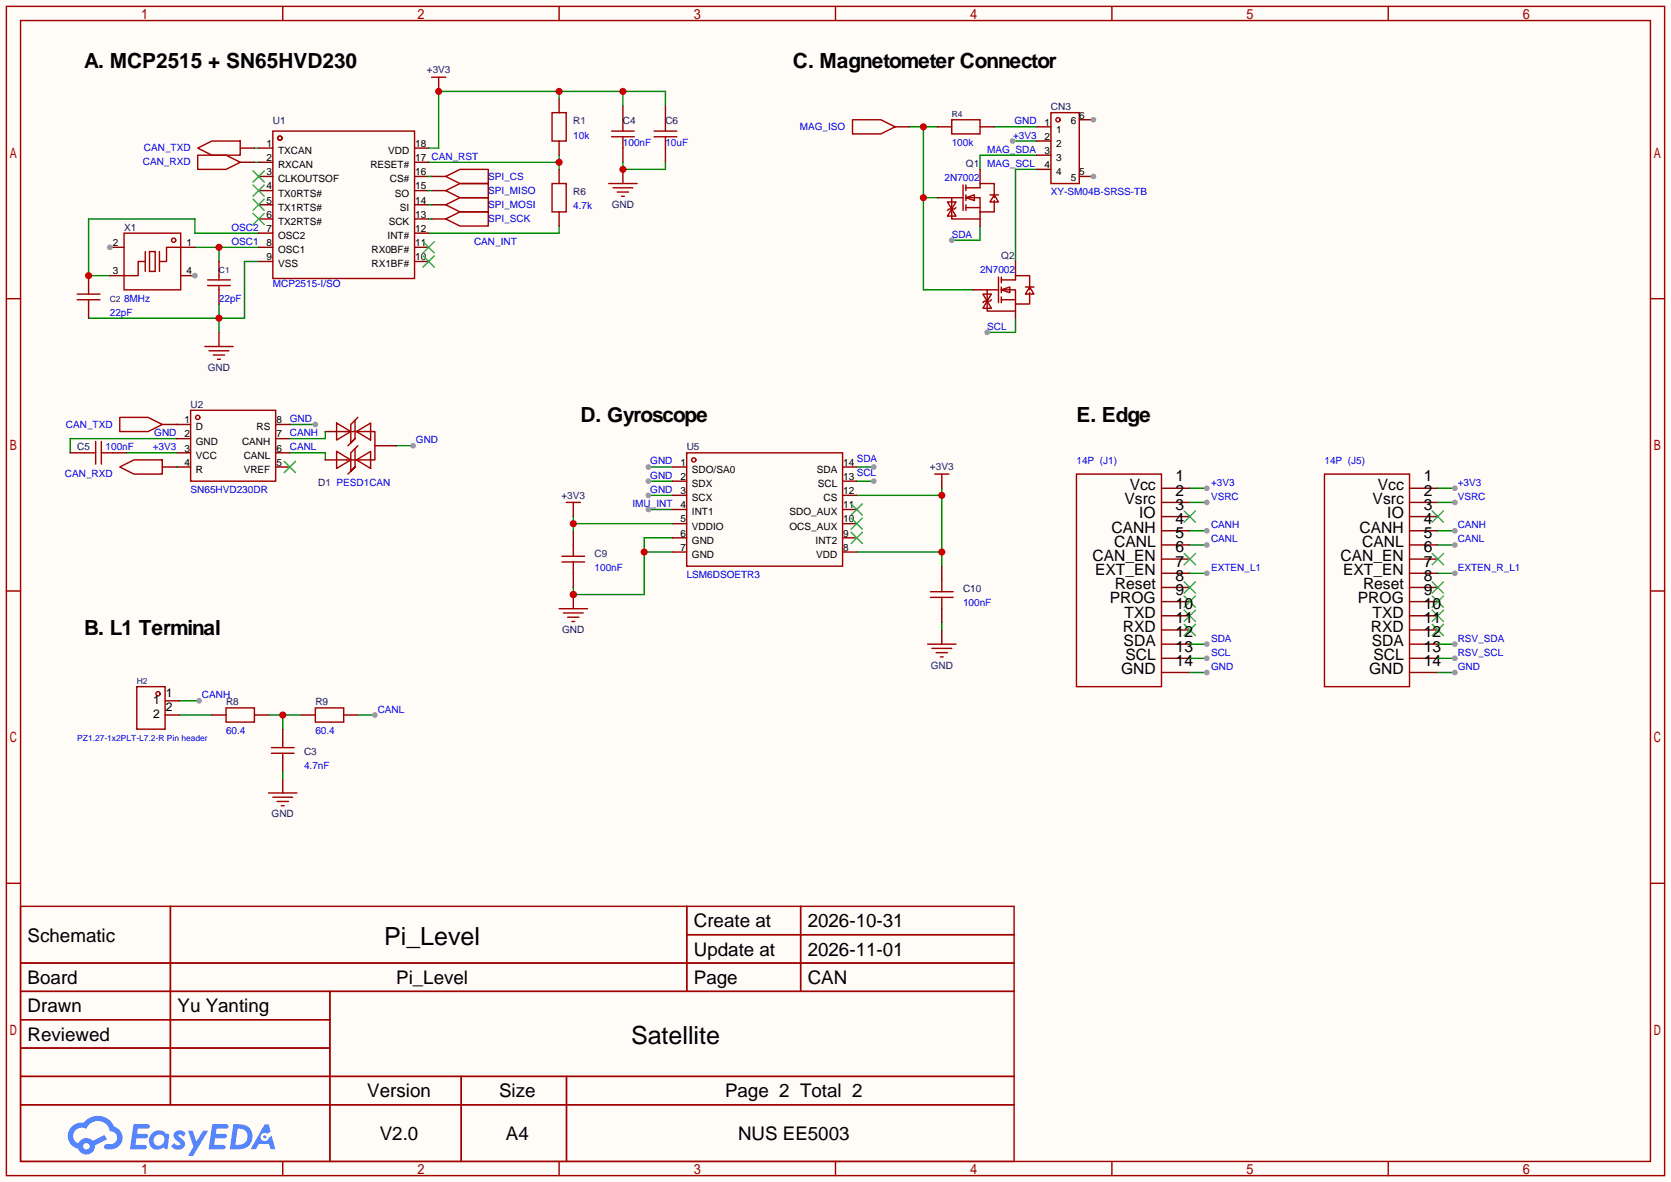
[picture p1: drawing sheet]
<svg xmlns="http://www.w3.org/2000/svg" width="299mm" height="212mm" viewBox="0 0 299 212" stroke-linecap="round" stroke-linejoin="round" font-family="sans-serif">
<path d="M0 0h299.5v211.8h-299.5z" fill="#fffcf7"/>
<g fill="none" stroke="#a10000" stroke-width=".25">
<path d="M1.1 1.1h297.2v209.6h-297.2zM3.7 3.7h292.1v204.5h-292.1zM50.7 1.1v2.6M100.2 1.1v2.6M149.7 1.1v2.6M199.3 1.1v2.6M248.8 1.1v2.6M1.1 53.5h2.6M295.8 53.5h2.5M1.1 105.9h2.6M295.8 105.9h2.5M1.1 158.3h2.6"/>
<path d="M295.8 158.3h2.5M3.7 162.4h178v45.8h-178zM3.7 172.6h178M3.7 177.7h178M30.5 162.4v35.6M59.1 177.7v30.5M123.1 162.4v15.3M123.1 167.5h58.6M143.5 162.4v15.3M3.7 182.8h55.4M3.7 192.9h178M3.7 187.8h55.4"/>
<path d="M3.7 198h178M82.7 192.9v15.3M101.5 192.9v15.3M50.7 208.2v2.5M100.2 208.2v2.5M149.7 208.2v2.5M199.3 208.2v2.5M248.8 208.2v2.5"/>
</g>
<g fill="#5487ff">
<path d="M31.4 202.8a1.3 1.3 0 0 1 1.9 .3l-.4 .6a.54 .54 0 0 0-1-.2l.2 .2a1.58 1.58 0 0 1 1 1.6 1.43 1.43 0 0 1-2.4 .1l.5-.6a.64 .64 0 0 0 .5 .5 .64 .64 0 0 0 .6-.3l-.1-.2a1.6 1.6 0 0 1-1.1-1.6z"/>
<path d="M33.7 202.7h.8l.7 1.9 1.2-1.9h.9l-2.7 4.5h-.9l1-1.7z"/>
<path d="M23.9 201.5h1.7a1.31 1.31 0 0 1 1.2 .2 .4 .4 0 0 1-.4 .6h-1.7l-.1 .9h1.6a.4 .4 0 0 1 .3 .4 .4 .4 0 0 1-.4 .4h-1.7l-.1 1.2h.8a1.23 1.23 0 0 1 1.2 .2 .39 .39 0 0 1-.4 .6h-2.6z"/>
<path d="M38 201.5h1.7a1.32 1.32 0 0 1 1.2 .2 .39 .39 0 0 1-.3 .6h-1.8l-.1 .9h1.6a.4 .4 0 0 1 .4 .4 .4 .4 0 0 1-.5 .4h-1.6l-.2 1.2h.8a1.23 1.23 0 0 1 1.2 .2 .39 .39 0 0 1-.4 .6h-2.6z"/>
<path d="M47.4 201.5h.8l.3 1.3-.6 .4a.75 .75 0 0 0-1.1 .3 .75 .75 0 0 0 .4 1 .75 .75 0 0 0 1-.6l.5-.3 .6 2.4h-.8l-.3-1h-1.8l-.5 1h-1z"/>
<path d="M41.8 201.5l-.6 4.5h1.4a2.27 2.27 0 0 0 2.7-2.3 2.27 2.27 0 0 0-2.7-2.2zM42.6 202.3a1.5 1.5 0 0 1 1.8 1.5 1.5 1.5 0 0 1-1.9 1.4h-.3z"/>
<path d="M27.2 203.1a1.62 1.62 0 0 0-.4 2.1 1.62 1.62 0 0 0 2.1 .7l.3-.3 .4 .3 .4 .1 .3-2.5-.1-.3h-.5a1.58 1.58 0 0 0-2.5-.1zM27.8 203.6a.98 .98 0 0 1 1.6 .2 .98 .98 0 0 1-.6 1.5 .94 .94 0 0 1-1.2-.4 .94 .94 0 0 1 .2-1.3z"/>
<path d="M12.9 201.9a2.37 2.37 0 0 0 1.1 4 1.54 1.54 0 0 0 1.8 1 1.54 1.54 0 0 0 1.2-1.6l2.2-1.1-.5-.8-2.1 1.1a1.57 1.57 0 0 0-2.6 .4 1.5 1.5 0 0 1-.7-2.1 1.5 1.5 0 0 1 2.2-.5 2.23 2.23 0 0 1 2.3-1.4 2.23 2.23 0 0 1 1.9 1.8 1.16 1.16 0 0 1 1.3 1.1 1.16 1.16 0 0 1-1.1 1.3h-.7a.47 .47 0 0 0-.6 .3 .47 .47 0 0 0 .5 .6 2.23 2.23 0 0 0 2.2-.7 2.23 2.23 0 0 0 .5-2.3 2.16 2.16 0 0 0-1.3-1.1 3.2 3.2 0 0 0-5.5-.7l-1.1 .1zM14.9 205.4a.6 .6 0 0 1 1.2 0 .6 .6 0 0 1-1.2 0z"/>
<circle cx="47.4" cy="203.8" r=".28"/>
</g>
<path d="M192.9 85h15.3v38.1h-15.3zM237.4 85h15.2v38.1h-15.2z" fill="none" stroke="#a10000" stroke-width=".25"/>
<g fill="none" stroke="#870000" stroke-width=".25">
<path d="M208.2 87.5h5M208.2 90h5M208.2 92.6h5M208.2 95.1h5M208.2 97.7h5M252.6 87.5h5.1M252.6 90h5.1M252.6 92.6h5.1M252.6 95.1h5.1M252.6 97.7h5.1M208.2 100.2h5M208.2 102.7h5"/>
<path d="M208.2 105.3h5M208.2 107.8h5M208.2 110.4h5M208.2 112.9h5M208.2 115.4h5M208.2 118h5M252.6 100.2h5.1M252.6 102.7h5.1M252.6 105.3h5.1M252.6 107.8h5.1M252.6 110.4h5.1M252.6 112.9h5.1"/>
<path d="M252.6 115.4h5.1M252.6 118h5.1M208.2 120.5h5M252.6 120.5h5.1"/>
</g>
<g fill="none" stroke="#3c3" stroke-width=".25">
<path d="M212.2 91.6l2 2M212.2 99.2l2 2M214.2 91.6l-2 2M214.2 99.2l-2 2M256.7 91.6l2 2M256.7 99.2l2 2M258.7 91.6l-2 2M258.7 99.2l-2 2M212.2 104.3l2 2M212.2 106.8l2 2M212.2 109.3l2 2.1M212.2 111.9l2 2"/>
<path d="M214.2 104.3l-2 2M214.2 106.8l-2 2M214.2 109.3l-2 2.1M214.2 111.9l-2 2M256.7 104.3l2 2M256.7 106.8l2 2M256.7 109.3l2 2.1M256.7 111.9l2 2M258.7 104.3l-2 2M258.7 106.8l-2 2M258.7 109.3l-2 2.1M258.7 111.9l-2 2"/>
</g>
<path d="M45.6 26.5h.8M45.6 29.1h.8M34.9 44.3h11.5M39.2 44.3v2.6M46.4 41.8h-11.5v-2.6h-19v10.2h3.8" fill="none" stroke="#008700" stroke-width=".25"/>
<circle cx="39.2" cy="44.3" r=".63" fill="#c00"/>
<path d="M39.2 54.5v5.1M46.4 46.9h-2.6v10.1h-27.9" fill="none" stroke="#008700" stroke-width=".25"/>
<circle cx="39.2" cy="57" r=".63" fill="#c00"/>
<path d="M76.8 29.1h23.4M100.2 27.8v2.6" fill="none" stroke="#008700" stroke-width=".25"/>
<circle cx="100.2" cy="29.1" r=".63" fill="#c00"/>
<path d="M100.2 40.5v1.3h-23.4M31.6 76.1h.1M31.6 78.6h-19v2.6M51.9 76.1h4.6M51.9 81.2h6.4v1.2" fill="none" stroke="#008700" stroke-width=".25"/>
<circle cx="56.5" cy="76.1" r=".51" fill="#999"/>
<path d="M32.1 125.6h3.6" fill="none" stroke="#008700" stroke-width=".25"/>
<circle cx="35.7" cy="125.6" r=".51" fill="#999"/>
<path d="M32.1 128.1h5.9M48.1 128.1h5.9M50.7 128.1v2.6" fill="none" stroke="#008700" stroke-width=".25"/>
<circle cx="50.7" cy="128.1" r=".63" fill="#c00"/>
<path d="M64.1 128.1h3.1" fill="none" stroke="#008700" stroke-width=".25"/>
<circle cx="67.2" cy="128.1" r=".51" fill="#999"/>
<path d="M71 79.9h3" fill="none" stroke="#008700" stroke-width=".25"/>
<circle cx="74" cy="79.9" r=".51" fill="#999"/>
<path d="M213.2 87.5h3.1" fill="none" stroke="#008700" stroke-width=".25"/>
<circle cx="216.3" cy="87.5" r=".51" fill="#999"/>
<path d="M213.2 90h3.1" fill="none" stroke="#008700" stroke-width=".25"/>
<circle cx="216.3" cy="90" r=".51" fill="#999"/>
<path d="M213.2 95.1h3.1" fill="none" stroke="#008700" stroke-width=".25"/>
<circle cx="216.3" cy="95.1" r=".51" fill="#999"/>
<path d="M213.2 97.7h3.1" fill="none" stroke="#008700" stroke-width=".25"/>
<circle cx="216.3" cy="97.7" r=".51" fill="#999"/>
<path d="M213.2 102.7h3.1" fill="none" stroke="#008700" stroke-width=".25"/>
<circle cx="216.3" cy="102.7" r=".51" fill="#999"/>
<path d="M213.2 115.4h3.1" fill="none" stroke="#008700" stroke-width=".25"/>
<circle cx="216.3" cy="115.4" r=".51" fill="#999"/>
<path d="M213.2 118h3.1" fill="none" stroke="#008700" stroke-width=".25"/>
<circle cx="216.3" cy="118" r=".51" fill="#999"/>
<path d="M213.2 120.5h3.1" fill="none" stroke="#008700" stroke-width=".25"/>
<circle cx="216.3" cy="120.5" r=".51" fill="#999"/>
<path d="M257.7 87.5h3" fill="none" stroke="#008700" stroke-width=".25"/>
<circle cx="260.7" cy="87.5" r=".51" fill="#999"/>
<path d="M257.7 90h3" fill="none" stroke="#008700" stroke-width=".25"/>
<circle cx="260.7" cy="90" r=".51" fill="#999"/>
<path d="M257.7 95.1h3" fill="none" stroke="#008700" stroke-width=".25"/>
<circle cx="260.7" cy="95.1" r=".51" fill="#999"/>
<path d="M257.7 97.7h3" fill="none" stroke="#008700" stroke-width=".25"/>
<circle cx="260.7" cy="97.7" r=".51" fill="#999"/>
<path d="M257.7 102.7h3" fill="none" stroke="#008700" stroke-width=".25"/>
<circle cx="260.7" cy="102.7" r=".51" fill="#999"/>
<path d="M257.7 115.4h3" fill="none" stroke="#008700" stroke-width=".25"/>
<circle cx="260.7" cy="115.4" r=".51" fill="#999"/>
<path d="M257.7 118h3" fill="none" stroke="#008700" stroke-width=".25"/>
<circle cx="260.7" cy="118" r=".51" fill="#999"/>
<path d="M257.7 120.5h3" fill="none" stroke="#008700" stroke-width=".25"/>
<circle cx="260.7" cy="120.5" r=".51" fill="#999"/>
<path d="M162.9 22.7h5.1M165.5 22.7v29.2h8.9M165.5 35.4h2.5" fill="none" stroke="#008700" stroke-width=".25"/>
<g fill="#c00">
<circle cx="165.5" cy="35.4" r=".63"/>
<circle cx="165.5" cy="22.7" r=".63"/>
</g>
<path d="M182 57v2.6h-5.1" fill="none" stroke="#008700" stroke-width=".25"/>
<circle cx="176.9" cy="59.6" r=".51" fill="#999"/>
<path d="M175.6 40.5v2.6h-5" fill="none" stroke="#008700" stroke-width=".25"/>
<circle cx="170.6" cy="43.1" r=".51" fill="#999"/>
<path d="M178.2 22.7h7.6M181.5 25.3h4.3M185.8 30.4h-3.8v16.5M185.8 27.8h-10.2v2.6" fill="none" stroke="#008700" stroke-width=".25"/>
<circle cx="181.5" cy="25.3" r=".51" fill="#999"/>
<path d="M116.2 83.7h4.3" fill="none" stroke="#008700" stroke-width=".25"/>
<circle cx="116.2" cy="83.7" r=".51" fill="#999"/>
<path d="M116.2 86.2h4.3" fill="none" stroke="#008700" stroke-width=".25"/>
<circle cx="116.2" cy="86.2" r=".51" fill="#999"/>
<path d="M116.2 88.8h4.3" fill="none" stroke="#008700" stroke-width=".25"/>
<circle cx="116.2" cy="88.8" r=".51" fill="#999"/>
<path d="M116.2 91.3h4.3" fill="none" stroke="#008700" stroke-width=".25"/>
<circle cx="116.2" cy="91.3" r=".51" fill="#999"/>
<path d="M115.4 98.9h5.1M120.5 96.4h-5.1v10.2h-12.7v-1.3" fill="none" stroke="#008700" stroke-width=".25"/>
<g fill="#c00">
<circle cx="115.4" cy="98.9" r=".63"/>
<circle cx="102.7" cy="106.6" r=".63"/>
</g>
<g fill="none" stroke="#a10000" stroke-width=".25">
<path d="M48.9 23.5h25.4v26.4h-25.4z"/>
<circle cx="50.2" cy="24.8" r=".38"/>
</g>
<g fill="none" stroke="#870000" stroke-width=".25">
<path d="M46.4 26.5h2.5M46.4 29.1h2.5M46.4 31.6h2.5M46.4 34.2h2.5M46.4 36.7h2.5M46.4 39.2h2.5M74.3 26.5h2.5M74.3 29.1h2.5M74.3 31.6h2.5M74.3 34.2h2.5M74.3 36.7h2.5M74.3 39.2h2.5"/>
<path d="M46.4 41.8h2.5M46.4 44.3h2.5M46.4 46.9h2.5M74.3 41.8h2.5M74.3 44.3h2.5M74.3 46.9h2.5"/>
</g>
<path d="M45.3 30.6l2.1 2M45.3 33.1l2.1 2.1M45.3 35.7l2.1 2M45.3 38.2l2.1 2.1M47.4 30.6l-2.1 2M47.4 33.1l-2.1 2.1M47.4 35.7l-2.1 2M47.4 38.2l-2.1 2.1M75.8 45.8l2.1 2.1M75.8 43.3l2.1 2M77.9 45.8l-2.1 2.1M77.9 43.3l-2.1 2" fill="none" stroke="#3c3" stroke-width=".25"/>
<path d="M153.5 98.9h15.3M153.5 88.8h15.3M168.8 87.5v14" fill="none" stroke="#008700" stroke-width=".25"/>
<g fill="#c00">
<circle cx="168.8" cy="98.9" r=".63"/>
<circle cx="168.8" cy="88.8" r=".63"/>
</g>
<path d="M153.5 86.2h3.1" fill="none" stroke="#008700" stroke-width=".25"/>
<circle cx="156.6" cy="86.2" r=".51" fill="#999"/>
<path d="M153.5 83.7h3.1" fill="none" stroke="#008700" stroke-width=".25"/>
<circle cx="156.6" cy="83.7" r=".51" fill="#999"/>
<path d="M13.8 53.7h4.1M13.8 52.7h4.1" fill="none" stroke="#a10000" stroke-width=".25"/>
<path d="M15.9 49.4v2.5M15.9 54.5v2.5" fill="none" stroke="#870000" stroke-width=".25"/>
<circle cx="15.9" cy="49.4" r=".63" fill="#c00"/>
<g fill="none" stroke="#a10000" stroke-width=".25">
<path d="M98.9 32.9h2.6v5.1h-2.6zM109.6 23.5h4.1M109.6 24.5h4.1M111.6 21.5v2M111.6 24.5v2M117.2 23.5h4.1M117.2 24.5h4.1M119.3 21.5v2M119.3 24.5v2M15.9 51.9v.8M15.9 53.7v.8M37.2 51.2h4.1"/>
<path d="M37.2 50.2h4.1M39.2 49.4v.8M39.2 51.2v.7M17.1 79.1v4.1M18.2 79.1v4.1M60.3 75.8l2.6 1.5-2.6 1.6zM61.8 77.3h5.4v5.1h-5.1M63.6 75.3l-.7 .8v3.3l-.5 .5M63.9 77.3l2.5-1.5v3.1zM64.1 79.9l-.5 .5v3.3l-.7 .8 .7-.8M64.1 74.8l-.5 .5v3.3l-.7 .8 .7-.8M15.1 81.2h2"/>
<path d="M18.2 81.2h2M60.3 80.9l2.6 1.5-2.6 1.5zM63.6 80.4l-.7 .8v3.3l-.5 .5M63.9 82.4l2.5-1.5v3zM100.7 99.7h4.1M102.7 97.7v2M100.7 100.7h4.1M102.7 100.7v2M166.8 106h4M166.8 107.1h4M168.8 104v2M168.8 107.1v2"/>
<path d="M24.5 123.1h5.1v7.6h-5.1zM40.5 126.9h5.1v2.5h-5.1zM48.6 135h4.1M48.6 134h4.1M50.7 133.2v.8M50.7 135v.8M56.5 126.9h5.1v2.5h-5.1z"/>
<circle cx="28.3" cy="124.3" r=".38"/>
</g>
<g fill="none" stroke="#870000" stroke-width=".25">
<path d="M111.6 18.9v2.6M119.3 18.9v2.6M100.2 30.4v2.5M100.2 38v2.5M111.6 26.5v2.6M119.3 26.5v2.6M19.7 49.4h2.5M32.4 44.3h2.5M32.4 49.4h2.5M39.2 46.9v2.5M39.2 51.9v2.6M58.3 77.3h3.8"/>
<path d="M67.2 79.9h3.8M12.6 81.2h2.5M20.2 81.2h2.5M58.3 82.4h3.8M102.7 95.1v2.6M102.7 102.7v2.6M168.8 101.5v2.5M168.8 109.1v2.5M29.6 128.1h2.5M29.6 125.6h2.5M38 128.1h2.5M45.6 128.1h2.5"/>
<path d="M50.7 130.7v2.5M50.7 135.8v2.5M54 128.1h2.5M61.6 128.1h2.5"/>
</g>
<circle cx="34.9" cy="49.4" r=".51" fill="#999"/>
<path d="M19.7 44.3h2.5" fill="none" stroke="#870000" stroke-width=".25"/>
<circle cx="19.7" cy="44.3" r=".51" fill="#999"/>
<g fill="none" stroke="#a10000" stroke-width=".25">
<path d="M98.9 20.2h2.6v5.1h-2.6zM169.8 36.2h1.5l-.7 1.3zM170.6 21.5h5v2.5h-5zM170.6 37.5l.7 1.2h-1.5zM171.3 37.2l-.2 .3h-1l-.3 .2M172.6 35.4h-2v3.8h5M172.6 33.1v4.6M173.1 35.4l1.5-.5v1zM173.1 35.4h2.5v2.6h2.6v-2.1M173.1 33.7h2.5v-.8h2.6v2.5M173.1 37.2h2.5M173.1 33.1v1.1"/>
<path d="M173.1 34.9v1M173.1 36.7v1M177.4 34.9h1.5M178.2 34.9l.7 1.3h-1.5zM22.2 41.8h10.2v10.1h-10.2zM26 46.9h-1.2v2.5h-2.6M26 45.1v3.5M26.8 45.1h1v3.5h-1zM28.6 45.1v3.5M32.4 44.3h-2.6v2.6h-1.2M176.1 52.7h1.6l-.8 1.3zM176.9 54l.8 1.2h-1.6z"/>
<path d="M177.7 53.7l-.3 .3h-1l-.3 .2M178.9 51.9h-2v3.9h5.1M178.9 49.7v4.5M179.5 51.9l1.5-.5v1.1zM179.5 51.9h2.5v2.6h2.5v-2M179.5 50.2h2.5v-.8h2.5v2.5M179.5 53.7h2.5M179.5 49.7v1M179.5 51.4v1.1M179.5 53.2v1M183.8 51.4h1.5M184.5 51.4l.8 1.3h-1.5z"/>
<path d="M34.2 73.5h15.2v12.7h-15.2zM123.1 81.2h27.9v20.3h-27.9z"/>
<circle cx="31.1" cy="43.1" r=".38"/>
<circle cx="35.4" cy="74.8" r=".38"/>
<circle cx="124.3" cy="82.4" r=".38"/>
</g>
<g fill="none" stroke="#870000" stroke-width=".25">
<path d="M100.2 17.7v2.5M100.2 25.3v2.5M168 35.4h2.6M168 22.7h2.6M175.6 30.4v2.5M175.6 38v2.5M175.6 22.7h2.6M174.4 51.9h2.5M182 46.9v2.5M182 54.5v2.5M31.6 76.1h2.6M31.6 78.6h2.6"/>
<path d="M49.4 76.1h2.5M49.4 78.6h2.5M31.6 81.2h2.6M31.6 83.7h2.6M49.4 81.2h2.5M49.4 83.7h2.5M120.5 83.7h2.6M120.5 86.2h2.6M120.5 88.8h2.6M120.5 91.3h2.6M120.5 93.9h2.6M120.5 96.4h2.6"/>
<path d="M120.5 98.9h2.6M151 83.7h2.5M151 86.2h2.5M151 88.8h2.5M151 91.3h2.5M151 93.9h2.5M151 96.4h2.5M151 98.9h2.5"/>
</g>
<path d="M50.9 82.7l2.1 2M53 82.7l-2.1 2M152.5 90.3l2.1 2M152.5 92.8l2.1 2.1M152.5 95.4l2.1 2M154.6 90.3l-2.1 2M154.6 92.8l-2.1 2.1M154.6 95.4l-2.1 2" fill="none" stroke="#3c3" stroke-width=".25"/>
<path d="M22.7 81.2h8.9M102.7 92.6v2.5M102.7 93.9h17.8" fill="none" stroke="#008700" stroke-width=".25"/>
<circle cx="102.7" cy="93.9" r=".63" fill="#c00"/>
<path d="M102.7 106.6v2.5" fill="none" stroke="#870000" stroke-width=".25"/>
<circle cx="102.7" cy="106.6" r=".63" fill="#c00"/>
<g fill="none" stroke="#a10000" stroke-width=".25">
<path d="M188.3 20.2h5.1v12.7h-5.1zM100.2 109.1h5.1M101 109.9h3.5M101.7 110.6h2.1M102.5 111.4h.5M166.2 115.4h5.1M167 116.2h3.6M167.8 117h2M168.5 117.7h.5"/>
<circle cx="189.6" cy="21.5" r=".38"/>
</g>
<path d="M185.8 22.7h2.5M185.8 25.3h2.5M185.8 27.8h2.5M185.8 30.4h2.5M193.4 31.6h2.6M168.8 112.9v2.5" fill="none" stroke="#870000" stroke-width=".25"/>
<path d="M168.8 111.6v1.3" fill="none" stroke="#008700" stroke-width=".25"/>
<circle cx="196" cy="31.6" r=".51" fill="#999"/>
<path d="M193.4 21.5h2.6" fill="none" stroke="#870000" stroke-width=".25"/>
<circle cx="196" cy="21.5" r=".51" fill="#999"/>
<path d="M78.6 15.1v1.3M39.2 59.6v2.5M102.7 91.3v1.3M168.8 86.2v1.3" fill="none" stroke="#870000" stroke-width=".25"/>
<path d="M77.3 13.8h2.6M78.6 13.8v1.3M36.7 62.1h5.1M37.5 62.9h3.5M38.2 63.6h2.1M39 64.4h.5M101.5 90h2.5M102.7 90v1.3M167.5 85h2.6M168.8 85v1.2" fill="none" stroke="#a10000" stroke-width=".25"/>
<path d="M100.2 16.4v1.3M111.6 16.4v2.5M119.3 18.9v-2.5h-40.7v10.1h-1.8" fill="none" stroke="#008700" stroke-width=".25"/>
<g fill="#c00">
<circle cx="78.6" cy="16.4" r=".63"/>
<circle cx="100.2" cy="16.4" r=".63"/>
<circle cx="111.6" cy="16.4" r=".63"/>
</g>
<path d="M43.1 26.5h2.5M43.1 29.1h2.5M77.3 31.6h2.6M77.3 34.2h2.6M77.3 36.7h2.6M77.3 39.2h2.6M111.6 30.4v2.5M29.1 76.1h2.5M29.1 83.7h2.5M50.7 139.6v2.5" fill="none" stroke="#870000" stroke-width=".25"/>
<g fill="none" stroke="#a10000" stroke-width=".25">
<path d="M35.4 26.5l2.6-1.2h5.1v2.5h-5.1zM35.4 27.8h5.1l2.6 1.3-2.6 1.3h-5.1zM79.9 31.6l2.5-1.2h5.1v2.5h-5.1zM79.9 34.2l2.5-1.3h5.1v2.5h-5.1zM79.9 36.7l2.5-1.3h5.1v2.6h-5.1zM79.9 39.2l2.5-1.2h5.1v2.5h-5.1zM109.1 32.9h5.1M109.9 33.7h3.5M110.6 34.4h2M111.4 35.2h.5M21.5 74.8h5l2.6 1.3-2.6 1.2h-5zM21.5 83.7l2.5-1.3h5.1v2.6h-5.1z"/>
<path d="M48.1 142.1h5.1M48.9 142.9h3.6M49.7 143.6h2M50.4 144.4h.5"/>
</g>
<path d="M76.8 31.6h.5M76.8 34.2h.5M76.8 36.7h.5M76.8 39.2h.5M111.6 29.1v1.3h7.7v-1.3M58.3 77.3v1.3h-6.4M31.6 83.7h.1M50.7 138.3v1.3" fill="none" stroke="#008700" stroke-width=".25"/>
<circle cx="111.6" cy="30.4" r=".63" fill="#c00"/>
<path d="M160.4 22.7h2.5" fill="none" stroke="#870000" stroke-width=".25"/>
<path d="M152.8 21.5h5.1l2.5 1.2-2.5 1.3h-5.1z" fill="none" stroke="#a10000" stroke-width=".25"/>
<g font-size="4.5">
<text x="68.9" y="169.3">Pi_Level</text>
<text x="113.1" y="187.1">Satellite</text>
</g>
<g font-size="3.7">
<text x="15.1" y="12.1">A. MCP2515 + SN65HVD230</text>
<text x="142.1" y="12.1">C. Magnetometer Connector</text>
<text x="104" y="75.6">D. Gyroscope</text>
<text x="192.9" y="75.6">E. Edge</text>
<text x="15.1" y="113.7">B. L1 Terminal</text>
</g>
<g font-size="3.4">
<text x="124.4" y="166.2">Create at</text>
<text x="144.8" y="166.2">2026-10-31</text>
<text x="5" y="168.7">Schematic</text>
<text x="124.4" y="171.3">Update at</text>
<text x="144.8" y="171.3">2026-11-01</text>
<text x="5" y="176.4">Board</text>
<text x="71" y="176.4">Pi_Level</text>
<text x="124.4" y="176.4">Page</text>
<text x="144.8" y="176.4">CAN</text>
<text x="5" y="181.4">Drawn</text>
<text x="31.8" y="181.4">Yu Yanting</text>
<text x="5" y="186.5">Reviewed</text>
<text x="65.8" y="196.7">Version</text>
<text x="89.5" y="196.7">Size</text>
<text x="129.9" y="196.7">Page 2 Total 2</text>
<text x="68.1" y="204.3">V2.0</text>
<text x="90.7" y="204.3">A4</text>
<text x="132.3" y="204.3">NUS EE5003</text>
</g>
<g font-size="2.8">
<text x="202.5" y="87.8">Vcc</text>
<text x="210.7" y="86.3">1</text>
<text x="210.7" y="88.8">2</text>
<text x="246.9" y="87.8">Vcc</text>
<text x="255.1" y="86.3">1</text>
<text x="255.1" y="88.8">2</text>
<text x="199.2" y="95.4">CANH</text>
<text x="201.5" y="90.4">Vsrc</text>
<text x="204.2" y="92.9">IO</text>
<text x="210.7" y="91.4">3</text>
<text x="210.7" y="93.9">4</text>
<text x="243.6" y="95.4">CANH</text>
<text x="246" y="90.4">Vsrc</text>
<text x="248.6" y="92.9">IO</text>
<text x="255.1" y="91.4">3</text>
<text x="255.1" y="93.9">4</text>
<text x="195.8" y="100.5">CAN_EN</text>
<text x="199.7" y="98">CANL</text>
<text x="210.7" y="96.5">5</text>
<text x="210.7" y="99">6</text>
<text x="210.7" y="101.5">7</text>
<text x="240.2" y="100.5">CAN_EN</text>
<text x="244.1" y="98">CANL</text>
<text x="255.1" y="96.5">5</text>
<text x="255.1" y="99">6</text>
<text x="255.1" y="101.5">7</text>
<text x="196.2" y="103.1">EXT_EN</text>
<text x="199.8" y="105.6">Reset</text>
<text x="210.7" y="104.1">8</text>
<text x="210.7" y="106.6">9</text>
<text x="240.7" y="103.1">EXT_EN</text>
<text x="244.3" y="105.6">Reset</text>
<text x="255.1" y="104.1">8</text>
<text x="255.1" y="106.6">9</text>
<text x="198.9" y="108.1">PROG</text>
<text x="201.2" y="113.2">RXD</text>
<text x="201.5" y="110.7">TXD</text>
<text x="210.7" y="109.2">10</text>
<text x="210.7" y="111.7">11</text>
<text x="243.3" y="108.1">PROG</text>
<text x="245.7" y="113.2">RXD</text>
<text x="246" y="110.7">TXD</text>
<text x="255.1" y="109.2">10</text>
<text x="255.1" y="111.7">11</text>
<text x="201.4" y="115.8">SDA</text>
<text x="201.7" y="118.3">SCL</text>
<text x="210.7" y="114.2">12</text>
<text x="210.7" y="116.8">13</text>
<text x="210.7" y="119.3">14</text>
<text x="245.8" y="115.8">SDA</text>
<text x="246.1" y="118.3">SCL</text>
<text x="255.1" y="114.2">12</text>
<text x="255.1" y="116.8">13</text>
<text x="255.1" y="119.3">14</text>
<text x="200.9" y="120.8">GND</text>
<text x="245.4" y="120.8">GND</text>
</g>
<g font-size="2.2">
<text x="29.7" y="124.9">1</text>
<text x="27.4" y="126.2">1</text>
<text x="27.4" y="128.7">2</text>
<text x="29.7" y="127.4">2</text>
</g>
<g font-size="1.8" fill="#000080">
<text x="76.5" y="13.1">+3V3</text>
<text x="48.9" y="22.3">U1</text>
<text x="102.7" y="22.3">R1</text>
<text x="111.6" y="22.3">C4</text>
<text x="119.3" y="22.3">C6</text>
<text x="188.3" y="19.7">CN3</text>
<text x="173.1" y="29.9">Q1</text>
<text x="102.7" y="35">R6</text>
<text x="22.2" y="41.3">X1</text>
<text x="109.6" y="37.3">GND</text>
<text x="179.5" y="46.4">Q2</text>
<text x="37.2" y="66.5">GND</text>
<text x="34.2" y="73.1">U2</text>
<text x="13.8" y="80.7">C5</text>
<text x="123.1" y="80.7">U5</text>
<text x="57" y="87.1">D1 PESD1CAN</text>
<text x="100.6" y="89.3">+3V3</text>
<text x="166.7" y="84.3">+3V3</text>
<text x="106.6" y="99.8">C9</text>
<text x="172.6" y="106.1">C10</text>
<text x="100.7" y="113.5">GND</text>
<text x="166.8" y="119.8">GND</text>
<text x="40.5" y="126.4">R8</text>
<text x="56.5" y="126.4">R9</text>
<text x="54.5" y="135.3">C3</text>
<text x="48.7" y="146.5">GND</text>
</g>
<g font-size="1.8" fill="#00f">
<text x="143.3" y="23.3">MAG_ISO</text>
<text x="181.8" y="22.3">GND</text>
<text x="25.6" y="29.7">CAN_RXD</text>
<text x="25.8" y="27.1">CAN_TXD</text>
<text x="102.7" y="24.8">10k</text>
<text x="111.6" y="26.1">100nF</text>
<text x="119.3" y="26.1">10uF</text>
<text x="170.6" y="26.1">100k</text>
<text x="176.9" y="29.9">MAG_SCL</text>
<text x="176.9" y="27.4">MAG_SDA</text>
<text x="181.6" y="24.8">+3V3</text>
<text x="87.5" y="32.2">SPI_CS</text>
<text x="87.5" y="34.7">SPI_MISO</text>
<text x="169.3" y="32.4">2N7002</text>
<text x="188.3" y="35">XY-SM04B-SRSS-TB</text>
<text x="41.5" y="41.3">OSC2</text>
<text x="87.5" y="37.3">SPI_MOSI</text>
<text x="87.5" y="39.8">SPI_SCK</text>
<text x="102.7" y="37.5">4.7k</text>
<text x="41.5" y="43.9">OSC1</text>
<text x="85" y="43.9">CAN_INT</text>
<text x="170.6" y="42.6">SDA</text>
<text x="48.9" y="51.5">MCP2515-I/SO</text>
<text x="175.6" y="49">2N7002</text>
<text x="19.7" y="56.6">22pF</text>
<text x="22.2" y="54">8MHz</text>
<text x="39.2" y="54">22pF</text>
<text x="176.9" y="59.1">SCL</text>
<text x="11.8" y="76.6">CAN_TXD</text>
<text x="51.9" y="75.6">GND</text>
<text x="18.9" y="80.7">100nF</text>
<text x="27.4" y="80.7">+3V3</text>
<text x="27.6" y="78.2">GND</text>
<text x="51.9" y="80.7">CANL</text>
<text x="51.9" y="78.2">CANH</text>
<text x="74.5" y="79.4">GND</text>
<text x="116.5" y="83.2">GND</text>
<text x="153.5" y="82.7">SDA</text>
<text x="192.9" y="83.2">14P (J1)</text>
<text x="237.4" y="83.2">14P (J5)</text>
<text x="11.6" y="85.5">CAN_RXD</text>
<text x="34.2" y="88.3">SN65HVD230DR</text>
<text x="116.5" y="85.8">GND</text>
<text x="116.5" y="88.3">GND</text>
<text x="153.5" y="85.3">SCL</text>
<text x="217" y="87.1">+3V3</text>
<text x="217" y="89.6">VSRC</text>
<text x="261.2" y="87.1">+3V3</text>
<text x="261.2" y="89.6">VSRC</text>
<text x="113.4" y="90.9">IMU_INT</text>
<text x="217" y="94.7">CANH</text>
<text x="261.2" y="94.7">CANH</text>
<text x="217" y="97.2">CANL</text>
<text x="261.2" y="97.2">CANL</text>
<text x="106.6" y="102.3">100nF</text>
<text x="123.1" y="103.6">LSM6DSOETR3</text>
<text x="217" y="102.3">EXTEN_L1</text>
<text x="261.2" y="102.3">EXTEN_R_L1</text>
<text x="172.6" y="108.6">100nF</text>
<text x="217" y="115">SDA</text>
<text x="217" y="117.5">SCL</text>
<text x="261.2" y="115">RSV_SDA</text>
<text x="261.2" y="117.5">RSV_SCL</text>
<text x="36.2" y="125.2">CANH</text>
<text x="217" y="120.1">GND</text>
<text x="261.2" y="120.1">GND</text>
<text x="40.5" y="131.5">60.4</text>
<text x="56.5" y="131.5">60.4</text>
<text x="67.7" y="127.7">CANL</text>
<text x="54.5" y="137.9">4.7nF</text>
</g>
<g font-size="1.8">
<text x="187.2" y="22.5">1</text>
<text x="189.3" y="23.8">1</text>
<text x="191.9" y="22.3">6</text>
<text x="193.4" y="21.2">6</text>
<text x="47.8" y="26.3">1</text>
<text x="47.8" y="28.9">2</text>
<text x="49.8" y="27.6">TXCAN</text>
<text x="69.6" y="27.6">VDD</text>
<text x="74.4" y="28.9">17 CAN_RST</text>
<text x="74.4" y="26.3">18</text>
<text x="187.2" y="25.1">2</text>
<text x="187.2" y="27.6">3</text>
<text x="189.3" y="26.3">2</text>
<text x="189.3" y="28.9">3</text>
<text x="47.8" y="31.4">3</text>
<text x="47.8" y="33.9">4</text>
<text x="49.8" y="30.1">RXCAN</text>
<text x="49.8" y="32.7">CLKOUTSOF</text>
<text x="49.8" y="35.2">TX0RTS#</text>
<text x="66.4" y="30.1">RESET#</text>
<text x="69.9" y="32.7">CS#</text>
<text x="70.8" y="35.2">SO</text>
<text x="74.4" y="33.9">15</text>
<text x="74.4" y="31.4">16</text>
<text x="187.2" y="30.1">4</text>
<text x="189.3" y="31.4">4</text>
<text x="191.9" y="32.4">5</text>
<text x="193.4" y="31.4">5</text>
<text x="47.8" y="36.5">5</text>
<text x="47.8" y="39">6</text>
<text x="47.8" y="41.6">7</text>
<text x="49.8" y="37.8">TX1RTS#</text>
<text x="49.8" y="40.3">TX2RTS#</text>
<text x="69.7" y="40.3">SCK</text>
<text x="71.7" y="37.8">SI</text>
<text x="74.4" y="41.6">12</text>
<text x="74.4" y="39">13</text>
<text x="74.4" y="36.5">14</text>
<text x="20.2" y="44.1">2</text>
<text x="33.4" y="44.1">1</text>
<text x="47.8" y="44.1">8</text>
<text x="47.8" y="46.6">9</text>
<text x="49.8" y="42.8">OSC2</text>
<text x="49.8" y="45.4">OSC1</text>
<text x="49.8" y="47.9">VSS</text>
<text x="66.6" y="47.9">RX1BF#</text>
<text x="66.6" y="45.4">RX0BF#</text>
<text x="69.5" y="42.8">INT#</text>
<text x="74.4" y="46.6">10</text>
<text x="74.4" y="44.1">11</text>
<text x="20.2" y="49.2">3</text>
<text x="33.4" y="49.2">4</text>
<text x="33" y="75.9">1</text>
<text x="35.1" y="77.1">D</text>
<text x="46" y="77.1">RS</text>
<text x="49.5" y="75.9">8</text>
<text x="33" y="78.4">2</text>
<text x="33" y="80.9">3</text>
<text x="33" y="83.5">4</text>
<text x="35.1" y="79.7">GND</text>
<text x="35.1" y="82.2">VCC</text>
<text x="43.4" y="79.7">CANH</text>
<text x="43.7" y="82.2">CANL</text>
<text x="49.5" y="83.5">5</text>
<text x="49.5" y="80.9">6</text>
<text x="49.5" y="78.4">7</text>
<text x="121.9" y="83.5">1</text>
<text x="151.1" y="83.5">14</text>
<text x="35.1" y="84.7">R</text>
<text x="43.7" y="84.7">VREF</text>
<text x="121.9" y="88.6">3</text>
<text x="121.9" y="86">2</text>
<text x="124" y="89.8">SCX</text>
<text x="124" y="87.3">SDX</text>
<text x="124" y="84.7">SDO/SA0</text>
<text x="146.4" y="84.7">SDA</text>
<text x="146.6" y="87.3">SCL</text>
<text x="147.6" y="89.8">CS</text>
<text x="151.1" y="86">13</text>
<text x="151.1" y="88.6">12</text>
<text x="121.9" y="93.6">5</text>
<text x="121.9" y="91.1">4</text>
<text x="124" y="94.9">VDDIO</text>
<text x="124" y="92.4">INT1</text>
<text x="141.5" y="92.4">SDO_AUX</text>
<text x="141.5" y="94.9">OCS_AUX</text>
<text x="151.1" y="91.1">11</text>
<text x="151.1" y="93.6">10</text>
<text x="121.9" y="98.7">7</text>
<text x="121.9" y="96.2">6</text>
<text x="124" y="100">GND</text>
<text x="124" y="97.4">GND</text>
<text x="146.2" y="97.4">INT2</text>
<text x="146.3" y="100">VDD</text>
<text x="151.1" y="96.2">9</text>
<text x="151.1" y="98.7">8</text>
</g>
<g font-size="1.5" fill="#000080">
<text x="170.6" y="21">R4</text>
<text x="39.2" y="49">C1</text>
<text x="19.7" y="54">C2</text>
<text x="24.5" y="122.6">H2</text>
</g>
<text font-size="1.5" fill="#00f" x="13.8" y="132.8">PZ1.27-1x2PLT-L7.2-R Pin header</text>
</svg>
